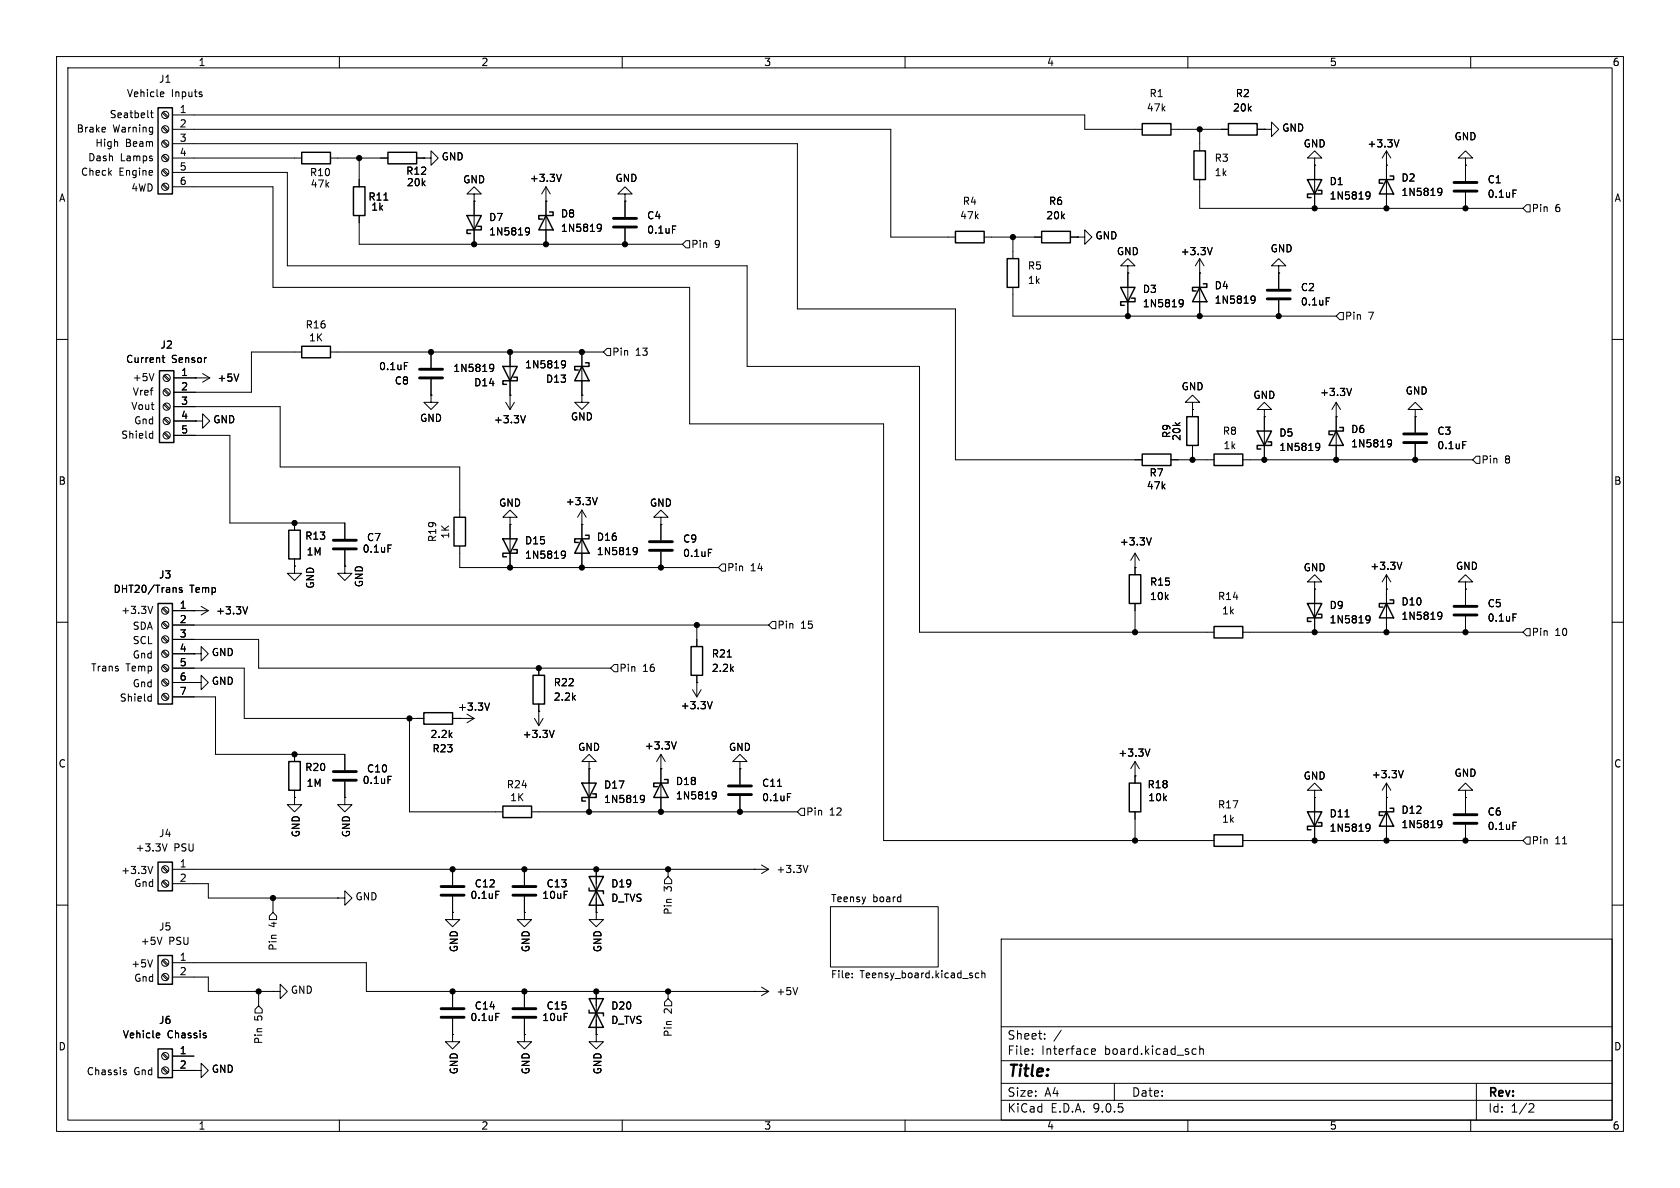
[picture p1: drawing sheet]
<svg xmlns="http://www.w3.org/2000/svg" width="297mm" height="210mm" viewBox="0 0 297 210" stroke-linecap="round" stroke-linejoin="round" font-family="sans-serif">
<g fill="none" stroke="#000" stroke-width=".18">
<path d="M10 10h277v190h-277zM12 12h273v186h-273zM26.6 20h.5M26.8 19.5v1.1l.3 .2M28.5 16.2l.4 .1 .1 .2-.6 .2M28.7 20l.9 .8M28.9 19.8l.8 .9M28.9 17l-.4 .1M35.6 16.7l.1 .1-.1 .3M35.6 16.2l.1 .1M60 10v2M110 10v2"/>
<path d="M160 10v2M210 10v2M260 10v2M18.6 22.6v.2l-.6 .1M28.7 32.7l.9 .8M28.7 30.1l.9 .9M28.7 27.6l.9 .8M28.7 25.1l.9 .8M28.7 22.5l.9 .9M28.9 32.5l.8 .9M28.9 30l.8 .8M28.9 27.4l.8 .9"/>
<path d="M28.9 24.9l.8 .8M28.9 22.4l.8 .8M30.5 33h17.8v17.8h73.6v24.1h34.3v73.7h58.4M30.5 30.5h20.3v16.5h81.3v17.8h30.5v47h52M30.5 27.9h22.8M30.5 25.4h110.5v29.2h27.9v26.7h33M30.5 22.9h127v19h11.4M30.5 20.3h161.3v2.6h10.1M58.4 27.9h10.2M63.5 27.9v5.1M63.5 38.1v5.1h57.1M67.9 35.4h.7"/>
<path d="M73.7 27.9h1.2M74.9 27.9h1.3v-1.2l1.3 1.2-1.3 1.3v-1.3M74.9 27.9h.1M83.8 34.3h1.3l-1.3-1.3-1.3 1.3h1.3v1.3M83.8 35.6h.1M83.8 35.6v7.6M96.5 35.6h.1M96.5 33v10.2M96.5 33l-.7 1.3M96.5 33l.8 1.3M99.2 30.8l-.4 1.3M105.7 39.7l.4-.1 .1 .2a.84 .84 0 0 1-.3 1.1h-.2"/>
<path d="M110.5 34.3h1.3l-1.3-1.3-1.3 1.3h1.3v1.3M110.5 35.6h.1M110.5 35.6v2.8M118.9 39.9h.6M207 22.9h10.2M212.1 22.9v3.8M212.1 31.8v5h57.1M222.2 22.9h1.3M223.5 22.9h1.3v-1.3l1.3 1.3-1.3 1.2v-1.2M223.5 22.9h.1M232.4 27.9h1.3l-1.3-1.2-1.3 1.2h1.3v1.3M232.4 29.2h.1"/>
<path d="M232.4 29.2v7.6M241.6 34l.4-.1 .1 .1a.84 .84 0 0 1-.3 1.2h-.2M242.2 34.5l-.2 .2-.4-.1M245.1 29.2h.1M245.1 26.7v10.1M245.1 26.7l-.8 1.2M245.1 26.7l.8 1.2M247.3 24.7l-.4 1.3M254.3 33.3h.4l.1 .1a.84 .84 0 0 1-.3 1.2h-.2M254.9 33.8l-.2 .3-.4-.1M259.1 27.9h1.2l-1.2-1.2-1.3 1.2h1.3v1.3M259.1 29.2h.1"/>
<path d="M259.1 29.2v2.8M259.1 34v2.8M267.5 33.6h.6M269.2 36.8l.7-.6h.6v1.3h-.6zM93 40.3h.4l.1 .1a.84 .84 0 0 1-.3 1.1h-.2M93.6 40.8l-.2 .3-.4-.1M106.3 40.2l-.2 .2h-.4M110.5 40.4v2.8M121.3 42.5h.6v1.3h-.6l-.7-.6zM174 41.9h10.1M179.1 41.9v3.8M179.1 50.8v5.1h57.1"/>
<path d="M189.2 41.9h1.3M190.5 41.9h1.3v-1.3l1.2 1.3-1.2 1.3v-1.3M190.5 41.9h.1M199.4 47h1.3l-1.3-1.3-1.3 1.3h1.3v1.3M199.4 48.3h.1M199.4 48.3v7.6M208.6 53h.3l.2 .1a.84 .84 0 0 1-.3 1.1h-.2M209.2 53.5l-.3 .3-.3-.1M212.1 48.3h.1M212.1 45.7v10.2M212.1 45.7l-.8 1.3M212.1 45.7l.8 1.3"/>
<path d="M214.3 43.8l-.4 1.2M221.3 52.4l.3-.1 .2 .2a.84 .84 0 0 1-.3 1.1h-.2M221.9 52.9l-.3 .2h-.3M226.1 47h1.2l-1.2-1.3-1.3 1.3h1.3v1.3M226.1 48.3h.1M226.1 48.3v2.8M226.1 53.1v2.8M234.5 52.6h.6M236.2 55.9l.7-.7h.6v1.3h-.6zM10 60h2M26.6 76.6l.4 .1M27 76.2v1.3"/>
<path d="M27 77.4l-.4 .1M27.2 66l-.4 1.3M28.6 63.2h.5M28.8 62.8v1.1l.3 .2M29 76.6l.8 .9M29 74.1l.8 .8M29 71.6l.8 .8M29 69l.8 .9M29 66.5l.8 .8M29.1 76.5l.9 .8M29.1 73.9l.9 .9M29.1 71.4l.9 .8"/>
<path d="M29.1 68.8l.9 .9M29.1 66.3l.9 .8M30.7 71.9h18.8v10.7h31.8v8.8M30.7 77h9.9v15.5h20.4v2.8M30.7 66.8h6.4M30.7 74.4h3.8M34.5 74.4h1.3v-1.2l1.3 1.2-1.3 1.3v-1.3M34.5 74.4h.1M34.5 66.8h.1M35.8 66l1.3 .8M37.1 66.8l-1.3 .8M42.2 66.1l-.4 1.3"/>
<path d="M53.3 62.2h-8.9v7.1h-13.7M58.4 62.2h48.3M71.5 64.1h.6M76.2 69.9v1.2h1.3l-1.3 1.3-1.3-1.3h1.3M76.2 69.9h.1M76.2 62.2v2.8M76.2 67.1v2.8M86.7 64.5l.3-.1 .2 .1a.84 .84 0 0 1-.3 1.2h-.2M87.3 64.9l-.3 .3-.3-.1M89.4 71.1l.8 1.3M90.2 69.9h.1M90.2 62.2v10.2"/>
<path d="M90.9 71.1l-.7 1.3M92.9 73.5l-.4 1.2M99.4 63.8h.3l.2 .1a.84 .84 0 0 1-.3 1.1h-.2M100 64.3l-.3 .2h-.3M102.9 69.9v1.2h1.2l-1.2 1.3-1.3-1.3h1.3M102.9 69.9h.1M102.9 62.2v7.7M107.3 61.6h.6v1.3h-.6l-.6-.7zM210.8 71.1h1.3l-1.3-1.2-1.3 1.2h1.3v1.3M210.8 72.4h.1M210.8 72.4v1.3M210.8 78.7v2.6"/>
<path d="M223.5 72.4h1.3l-1.3-1.3-1.3 1.3h1.3v1.3M223.5 73.7h.1M223.5 73.7v7.6M232.7 78.4h.4l.1 .1a.84 .84 0 0 1-.3 1.1h-.2M233.3 78.9l-.2 .3-.4-.1M236.2 73.7h.1M236.2 71.1v10.2M236.2 71.1l-.7 1.3M236.2 71.1l.8 1.3M238.9 68.7l-.4 1.2M245.4 77.8l.4-.1 .1 .2a.84 .84 0 0 1-.3 1.1h-.2M246 78.3l-.2 .2h-.4"/>
<path d="M250.2 72.4h1.3l-1.3-1.3-1.3 1.3h1.3v1.3M250.2 73.7h.1M250.2 73.7v2.8M250.2 78.5v2.8M258.6 78h.6M285 60h2M52.1 92.5v1.2M52.1 98.8v1.3M61 97.3v2.8M68.6 96.3h.6M81.3 96.5v3.8h45.7M90.2 91.4h1.2l-1.2-1.2-1.3 1.2h1.3v1.3"/>
<path d="M90.2 92.7h.1M90.2 92.7v7.6M99.4 97.5l.3-.1 .2 .1a.84 .84 0 0 1-.3 1.2h-.2M100 98l-.3 .2-.3-.1M102.9 92.7h.1M102.9 90.2v10.1M102.9 90.2l-.8 1.2M102.9 90.2l.7 1.2M105.6 88l-.4 1.2M112.1 96.8h.3l.2 .1a.84 .84 0 0 1-.3 1.2h-.2M112.7 97.3l-.3 .3-.3-.1M116.8 91.4h1.3l-1.3-1.2-1.2 1.2h1.2v1.3"/>
<path d="M116.8 92.7h.1M116.8 92.7v2.8M116.8 97.5v2.8M125.2 97.1h.6M127.6 99.7h.7v1.3h-.7l-.6-.7zM200.7 97.8v3.8M200.7 97.8l-.8 1.3M200.7 97.8l.7 1.3M203.5 95.1l-.4 1.2M207 81.3h7.6M219.7 81.3h40.6M247.8 99.4l-.4 1.3"/>
<path d="M261 80.6h.6v1.3h-.6l-.7-.6zM10 110h2M27 107.2l-.4 1.3M28.7 117.8l.9 .8M28.7 115.2l.9 .9M28.7 112.7l.9 .8M28.7 110.2l.9 .8M28.7 107.6l.9 .9M28.9 117.6l.8 .8M28.9 115.1l.8 .8M28.9 112.5l.8 .9M28.9 110l.8 .8"/>
<path d="M28.9 107.4l.8 .9M30.5 108h6.3M30.5 118.1h12.7v8.9h31.7M30.5 113h15.2v5.1h62.2M30.5 115.6h3.8M30.5 110.5h105.4M32.2 103.9h-.3l-.2 .2v.1l.5 .2v.3h-.5M34.3 108h.1M34.3 115.6h1.3v-1.3l1.2 1.3-1.2 1.2v-1.2M34.3 115.6h.1M35.6 107.2l1.2 .8M36.8 108l-1.2 .7"/>
<path d="M43.8 107.3l-.4 1.2M52.1 100.1v1.2h1.2l-1.2 1.3-1.3-1.3h1.3M52.1 100.1h.1M61 100.1v1.2h1.2l-1.2 1.3-1.3-1.3h1.3M61 100.1h.1M95.2 118.1v1.3M108.6 117.5h.6v1.2h-.6l-.7-.6zM123.2 110.5v3.8M123.2 119.4v3.8M128.6 116.1h.7M136.5 109.9h.7v1.2h-.7l-.6-.6zM200.7 100.3h.1"/>
<path d="M200.7 106.7v5.1M219.7 111.8h49.5M232.4 102.9h1.3l-1.3-1.3-1.3 1.3h1.3v1.2M232.4 104.1h.1M232.4 104.1v7.7M241.6 108.9l.4-.1 .1 .2a.84 .84 0 0 1-.3 1.1h-.2M242.2 109.4l-.2 .2h-.4M245.1 104.1h.1M245.1 101.6v10.2M245.1 101.6l-.8 1.3M245.1 101.6l.8 1.3M254.3 108.3l.4-.1 .1 .1a.84 .84 0 0 1-.3 1.2h-.2"/>
<path d="M254.9 108.8l-.2 .2-.4-.1M259.1 102.9h1.2l-1.2-1.3-1.3 1.3h1.3v1.2M259.1 104.1h.1M259.1 104.1v2.8M259.1 109v2.8M267.5 108.5h.6M269.2 111.8l.7-.7h.6v1.3h-.6zM285 110h2M26.4 123.1l.3 .1M26.7 122.7v1.2M26.7 123.9h-.3M28.7 122.9l.9 .8"/>
<path d="M28.7 120.3l.9 .9M28.9 122.7l.8 .8M28.9 120.1l.8 .9M30.5 123.2h7.6v10.2h22.9v2.7M30.5 120.7h3.8M34.3 120.7h1.3v-1.3l1.2 1.3-1.2 1.2v-1.2M34.3 120.7h.1M52.1 133.4v1.2M52.1 139.7v1.3M61 138.2v2.8M68.6 137.2h.6M72.4 127v16.5h16.5"/>
<path d="M80 127h3.8M81.3 127h.1M82.5 126.2l1.3 .8M83.8 127l-1.3 .8M86.5 124.3l-.4 1.2M94.5 127l.7 1.3M95.2 125.7h.1M95.2 124.5v3.8M96 127l-.8 1.3M98 129.1l-.5 1.3M104.1 134.6h1.3l-1.3-1.2-1.2 1.2h1.2v1.3M104.1 135.9h.1"/>
<path d="M104.1 135.9v7.6M116.8 135.9h.1M116.8 133.4l-.7 1.2M116.8 133.4l.8 1.2M116.8 133.4v10.1M119.6 131.1l-.5 1.3M122.4 121.9l.8 1.3M123.2 120.7h.1M124 121.9l-.8 1.3M125.9 124l-.4 1.3M130.8 134.6h1.3l-1.3-1.2-1.3 1.2h1.3v1.3M130.8 135.9h.1"/>
<path d="M130.8 135.9v2.8M137.5 139h.7M200.7 137.2h.1M200.7 134.6v3.8M200.7 134.6l-.8 1.3M200.7 134.6l.7 1.3M203.3 132.4l-.4 1.3M232.4 139.7h1.3l-1.3-1.3-1.3 1.3h1.3v1.3M245.1 138.4l-.8 1.3M245.1 138.4l.8 1.3M245.1 138.4v10.2M248.1 136.2l-.4 1.3"/>
<path d="M259.1 139.7h1.2l-1.2-1.3-1.3 1.3h1.3v1.3M27 153.2l-.4 1.2M28.7 155.9l.9 .8M28.7 153.3l.9 .9M28.9 155.7l.8 .8M28.9 153.2l.8 .8M29.5 149.2l-.4 1.2M30.5 156.2h6.3v2.6h22.9M30.5 153.7h105.4M48.3 158.8v2.5M52.1 141v1.2h1.2l-1.2 1.3-1.3-1.3h1.3M52.1 141h.1"/>
<path d="M59.7 158.8h1.3v-1.3l1.2 1.3-1.2 1.2v-1.2M59.7 158.8h.1M61 141v1.2h1.2l-1.2 1.3-1.3-1.3h1.3M61 141h.1M80 153.7v2.8M80 158.5v2.8M87.6 157.6h.6M92.7 153.7v2.8M92.7 158.5v2.8M94 143.5h47M105.4 153.7v7.6M113.3 140.7l.4-.1 .2 .1a.84 .84 0 0 1-.3 1.2h-.3"/>
<path d="M113.9 141.1l-.2 .3-.4-.1M118.1 154.9l.6 .7v.6h-1.2v-.6zM118.1 153.7v1.2M126 140h.4l.2 .1a.84 .84 0 0 1-.3 1.1h-.3M126.6 140.5l-.2 .2h-.4M130.8 140.7v2.8M133.3 153.7h.1M134.6 152.9l1.3 .8M135.9 153.7l-1.3 .7M139.2 140.3h.6M141.6 142.9h.6v1.2h-.6l-.6-.6zM142.8 153l-.4 1.2"/>
<path d="M200.7 143.5v5.1M219.7 148.6h49.5M232.4 141h.1M232.4 141v7.6M237.8 144.4h.7M241.6 145.7h.4l.1 .1a.84 .84 0 0 1-.3 1.1h-.2M242.2 146.2l-.2 .3-.4-.1M245.1 141h.1M254.3 145.1l.4-.1 .1 .2a.84 .84 0 0 1-.3 1.1h-.2M254.9 145.6l-.2 .2h-.4M259.1 141h.1M259.1 141v2.8"/>
<path d="M259.1 145.8v2.8M267.5 145.4h.6M269.2 148.6l.7-.6h.6v1.2h-.6zM10 160h2M27 169.7l-.5 1.2M28.6 165.7l-.4 1.2M28.7 172.4l.9 .8M28.7 169.8l.9 .9M28.9 172.2l.8 .9M28.9 169.7l.8 .8M30.5 172.7h6.3v2.6h11.5M30.5 170.2h34.3v5.1h71.1"/>
<path d="M45.1 178.4l.6-.6 .7 .6v.7h-1.3zM45.7 175.3v2.5M48.3 175.3h1.2v-1.3l1.3 1.3-1.3 1.2v-1.2M48.3 175.3h.1M48.3 161.3l.6 .6v.7h-1.3v-.7zM80 161.3v1.3h1.3l-1.3 1.2-1.3-1.2h1.3M80 161.3h.1M80 175.3v2.8M87.6 179.1h.6M92.7 161.3v1.3h1.3l-1.3 1.2-1.3-1.2h1.3M92.7 161.3h.1M92.7 175.3v2.8"/>
<path d="M105.4 161.3v1.3h1.3l-1.3 1.2-1.3-1.2h1.3M105.4 161.3h.1M105.4 175.3v7.6M118.1 176.5l.6 .7v.6h-1.2v-.6zM118.1 175.3v1.2M133.3 175.3h.1M134.6 174.5l1.3 .8M135.9 175.3l-1.3 .7M141 174.6l-.4 1.2M146.8 160.3h19.1v10.6h-19.1zM150.7 172.7v.1M150.7 172.1v.1"/>
<path d="M173 172.1l-.3-.1-.3 .2 .2 .6h.4M173.6 172.1l.2-.1 .3 .1v.7M173.6 171.6v1.2M177 166h108v32h-108zM285 160h2M22 189.6h.3l.1 .2-.2 .2h-.3M22 189.1l.3 .1M27.8 182.6l.4 .1v.2l-.6 .1M28.2 183.4l-.4 .1M28.7 188.9l.9 .8M28.7 186.4l.9 .8M28.9 188.7l.8 .9"/>
<path d="M28.9 186.2l.8 .8M30.5 189.2h3.8M30.5 186.7h3.8M34.3 189.2h1.3v-1.2l1.2 1.2-1.2 1.3v-1.3M34.3 189.2h.1M36.3 183l.2 .2-.2 .3M36.3 182.6l.1 .1M60 198v2M80 182.9v1.3h1.3l-1.3 1.2-1.3-1.2h1.3M80 182.9h.1M80 180.1v2.8M92.7 182.9v1.3h1.3l-1.3 1.2-1.3-1.2h1.3"/>
<path d="M92.7 182.9h.1M92.7 180.1v2.8M105.4 182.9v1.3h1.3l-1.3 1.2-1.3-1.2h1.3M105.4 182.9h.1M110 198v2M160 198v2M177 194.5h108M177 191.5h108M177 187.5h108M177 181.5h108M182.5 186.3v.1M182.5 185.5v.1"/>
<path d="M184.7 183.6v.1M184.7 182.8v.1M187.6 182.1l-1.3 2M193 185.9l.7-.1-.1-.3-.4-.1-.2 .2v.7h.6M197 191.5v3M210 198v2M211 185.4l.5 .1M211.5 186.3l-.5 .1M212.1 185.5l.2-.1 .4 .1v.9M212.1 184.9v1.5M260 198v2M261 191.5v6.5"/>
<path d="M270.5 195.1l.5 .1 .2 .3-1 1.1h1"/>
<circle cx="29.2" cy="27.9" r=".63"/>
<circle cx="29.2" cy="25.4" r=".63"/>
<circle cx="29.2" cy="22.9" r=".63"/>
<circle cx="29.2" cy="30.5" r=".63"/>
<circle cx="29.2" cy="20.3" r=".63"/>
<circle cx="29.2" cy="33" r=".63"/>
<circle cx="29.5" cy="66.8" r=".63"/>
<circle cx="29.5" cy="74.4" r=".63"/>
<circle cx="29.5" cy="77" r=".63"/>
<circle cx="29.5" cy="69.3" r=".63"/>
<circle cx="29.5" cy="71.9" r=".63"/>
<circle cx="29.2" cy="107.9" r=".63"/>
<circle cx="29.2" cy="113" r=".63"/>
<circle cx="29.2" cy="110.5" r=".63"/>
<circle cx="29.2" cy="118.1" r=".63"/>
<circle cx="29.2" cy="115.6" r=".63"/>
<circle cx="29.2" cy="123.2" r=".63"/>
<circle cx="29.2" cy="120.6" r=".63"/>
<circle cx="29.2" cy="153.7" r=".63"/>
<circle cx="29.2" cy="156.2" r=".63"/>
<circle cx="29.2" cy="172.7" r=".63"/>
<circle cx="29.2" cy="170.2" r=".63"/>
<circle cx="29.2" cy="189.2" r=".63"/>
<circle cx="29.2" cy="186.7" r=".63"/>
</g>
<g fill="none" stroke="#000" stroke-width=".25">
<path d="M27.9 19.1h2.6v15.2h-2.6zM53.3 26.9h5.1v2.1h-5.1zM62.5 33h2v5.1h-2zM68.6 26.9h5.1v2.1h-5.1zM82.5 38.1h2.6l-1.3 2.5zM96.5 38.1l1.3 2.5h-2.6zM97.2 37.5h.6v.6h-2.6v.6h.7M201.9 21.8h5.1v2.1h-5.1zM211.1 26.7h2v5.1h-2zM217.2 21.8h5v2.1h-5zM231.1 31.8h2.6l-1.3 2.5zM233 33.7h.7v.6h-2.6v.6h.7"/>
<path d="M245.1 31.8l1.3 2.5h-2.6zM245.7 31.1h.7v.7h-2.6v.6h.7M84.5 40h.6v.6h-2.6v.7h.7M168.9 40.9h5.1v2h-5.1zM178.1 45.7h2v5.1h-2zM184.1 40.9h5.1v2h-5.1zM198.1 50.8h2.6l-1.3 2.5zM200 52.7h.7v.6h-2.6v.7h.7M212.1 50.8l1.3 2.5h-2.6zM212.7 50.2h.7v.6h-2.6v.6h.7M28.2 65.5h2.5v12.7h-2.5zM53.3 61.2h5.1v2h-5.1z"/>
<path d="M88.9 64.8h2.5l-1.2 2.5zM90.8 66.7h.6v.6h-2.5v.6h.6M102.9 64.8l1.2 2.5h-2.5zM103.5 64.1h.6v.7h-2.5v.6h.6M209.8 73.7h2v5h-2zM222.2 76.2h2.6l-1.3 2.5zM224.2 78.1h.6v.6h-2.6v.7h.7M236.2 76.2l1.3 2.5h-2.6zM236.9 75.6h.6v.6h-2.6v.6h.7M51.1 93.7h2v5.1h-2zM80.3 91.4h2v5.1h-2zM88.9 95.3h2.5l-1.2 2.5z"/>
<path d="M90.8 97.2h.6v.6h-2.5v.6h.6M102.9 95.3l1.2 2.5h-2.5zM103.5 94.6h.6v.7h-2.5v.6h.6M201.9 80.3h5.1v2h-5.1zM214.6 80.3h5.1v2h-5.1zM27.9 106.7h2.6v17.8h-2.6zM94.2 119.4h2.1v5.1h-2.1zM122.2 114.3h2v5.1h-2zM199.6 101.6h2.1v5.1h-2.1zM214.6 110.7h5.1v2.1h-5.1zM231.1 106.7h2.6l-1.3 2.5zM233 108.6h.7v.6h-2.6v.7h.7"/>
<path d="M245.1 106.7l1.3 2.5h-2.6zM245.7 106h.7v.7h-2.6v.6h.7M51.1 134.6h2v5.1h-2zM74.9 126h5.1v2h-5.1zM102.9 138.4h2.5l-1.3 2.6zM116.8 138.4l1.3 2.6h-2.5zM117.5 137.8h.6v.6h-2.5v.7h.6M199.6 138.4h2.1v5.1h-2.1zM27.9 152.4h2.6v5.1h-2.6zM88.9 142.5h5.1v2h-5.1zM104.1 154.9l2.6 5.1h-2.6l2.6-5.1zM104.1 157v.5h2.6v.5"/>
<path d="M104.8 140.3h.6v.7h-2.5v.6h.6M214.6 147.6h5.1v2h-5.1zM231.1 143.5h2.6l-1.3 2.6zM233 145.4h.7v.7h-2.6v.6h.7M245.1 143.5l1.3 2.6h-2.6zM245.7 142.9h.7v.6h-2.6v.6h.7M27.9 168.9h2.6v5.1h-2.6zM104.1 176.5h2.6l-2.6 5.1h2.6zM104.1 178.6v.5h2.6v.5M27.9 185.4h2.6v5.1h-2.6z"/>
</g>
<g fill="none" stroke="#000" stroke-width=".51">
<path d="M108.5 38.6h4M257 32.3h4.1M257 33.8h4.1M108.5 40.1h4M224 51.3h4.1M224 52.8h4.1M74.2 66.8h4M74.2 65.3h4M248.2 76.7h4M248.2 78.2h4M58.9 95.5h4.1M58.9 97h4.1"/>
<path d="M114.8 95.8h4.1M114.8 97.3h4.1M257 107.2h4.1M257 108.7h4.1M58.9 136.4h4.1M58.9 137.9h4.1M128.8 138.9h4M78 156.7h4M78 158.2h4M90.7 156.7h4M90.7 158.2h4M128.8 140.5h4"/>
<path d="M257 144h4.1M257 145.5h4.1M78 178.3h4M78 179.8h4M90.7 178.3h4M90.7 179.8h4"/>
</g>
<g fill="#000" stroke="#000" stroke-width=".18">
<circle cx="63.5" cy="27.9" r=".46"/>
<circle cx="212.1" cy="22.9" r=".46"/>
<circle cx="232.4" cy="36.8" r=".46"/>
<circle cx="245.1" cy="36.8" r=".46"/>
<circle cx="259.1" cy="36.8" r=".46"/>
<circle cx="83.8" cy="43.2" r=".46"/>
<circle cx="96.5" cy="43.2" r=".46"/>
<circle cx="110.5" cy="43.2" r=".46"/>
<circle cx="179.1" cy="41.9" r=".46"/>
<circle cx="199.4" cy="55.9" r=".46"/>
<circle cx="212.1" cy="55.9" r=".46"/>
<circle cx="226.1" cy="55.9" r=".46"/>
<circle cx="76.2" cy="62.2" r=".46"/>
<circle cx="90.2" cy="62.2" r=".46"/>
<circle cx="102.9" cy="62.2" r=".46"/>
<circle cx="52.1" cy="92.5" r=".46"/>
<circle cx="210.8" cy="81.3" r=".46"/>
<circle cx="223.5" cy="81.3" r=".46"/>
<circle cx="236.2" cy="81.3" r=".46"/>
<circle cx="250.2" cy="81.3" r=".46"/>
<circle cx="90.2" cy="100.3" r=".46"/>
<circle cx="95.2" cy="118.1" r=".46"/>
<circle cx="102.9" cy="100.3" r=".46"/>
<circle cx="116.8" cy="100.3" r=".46"/>
<circle cx="123.2" cy="110.5" r=".46"/>
<circle cx="200.7" cy="111.8" r=".46"/>
<circle cx="232.4" cy="111.8" r=".46"/>
<circle cx="245.1" cy="111.8" r=".46"/>
<circle cx="259.1" cy="111.8" r=".46"/>
<circle cx="52.1" cy="133.4" r=".46"/>
<circle cx="72.4" cy="127" r=".46"/>
<circle cx="48.3" cy="158.8" r=".46"/>
<circle cx="80" cy="153.7" r=".46"/>
<circle cx="92.7" cy="153.7" r=".46"/>
<circle cx="104.1" cy="143.5" r=".46"/>
<circle cx="105.4" cy="153.7" r=".46"/>
<circle cx="116.8" cy="143.5" r=".46"/>
<circle cx="118.1" cy="153.7" r=".46"/>
<circle cx="130.8" cy="143.5" r=".46"/>
<circle cx="200.7" cy="148.6" r=".46"/>
<circle cx="232.4" cy="148.6" r=".46"/>
<circle cx="245.1" cy="148.6" r=".46"/>
<circle cx="259.1" cy="148.6" r=".46"/>
<circle cx="45.7" cy="175.3" r=".46"/>
<circle cx="80" cy="175.3" r=".46"/>
<circle cx="92.7" cy="175.3" r=".46"/>
<circle cx="105.4" cy="175.3" r=".46"/>
<circle cx="118.1" cy="175.3" r=".46"/>
</g>
<text font-size="2.8" x="178" y="190.9">Title:</text>
<g font-size="2.1">
<text x="178" y="184">Sheet:</text>
<text x="178" y="186.7">File:</text>
<text x="184.1" y="186.7">Interface</text>
<text x="195.3" y="186.7">board.kicad_sch</text>
<text x="178" y="196.9">KiCad</text>
<text x="178" y="194.1">Size:</text>
<text x="184.7" y="194.1">A4</text>
<text x="185.7" y="196.9">E.D.A.</text>
<text x="193.3" y="196.9">9.0.5</text>
<text x="200" y="194.1">Date:</text>
<text x="263" y="194.3">Rev:</text>
<text x="263" y="196.9">Id:</text>
<text x="267.1" y="196.9">1/2</text>
</g>
<g font-size="1.8">
<text x="35" y="11.9">1</text>
<text x="85" y="11.9">2</text>
<text x="135" y="11.9">3</text>
<text x="185" y="11.9">4</text>
<text x="235" y="11.9">5</text>
<text x="285" y="11.9">6</text>
<text x="22.3" y="17.4">Vehicle</text>
<text x="28" y="14.8">J1</text>
<text x="30.3" y="17.4">Inputs</text>
<text x="203.1" y="17.4">R1</text>
<text x="218.4" y="17.4">R2</text>
<text x="13.5" y="23.6">Brake</text>
<text x="19.3" y="21.1">Seatbelt</text>
<text x="20" y="23.6">Warning</text>
<text x="31.7" y="22.6">2</text>
<text x="31.7" y="20.1">1</text>
<text x="202.6" y="19.9">47k</text>
<text x="217.9" y="19.9">20k</text>
<text x="226.6" y="23.5">GND</text>
<text x="15.5" y="28.7">Dash</text>
<text x="16.8" y="26.2">High</text>
<text x="21.3" y="28.7">Lamps</text>
<text x="22.2" y="26.2">Beam</text>
<text x="31.7" y="27.7">4</text>
<text x="31.7" y="25.1">3</text>
<text x="78" y="28.5">GND</text>
<text x="214.6" y="28.8">R3</text>
<text x="230.4" y="26.3">GND</text>
<text x="241.7" y="26.3">+3.3V</text>
<text x="257" y="25">GND</text>
<text x="10.3" y="35.9">A</text>
<text x="14.2" y="31.1">Check</text>
<text x="21" y="31.1">Engine</text>
<text x="23.1" y="33.9">4WD</text>
<text x="31.7" y="32.8">6</text>
<text x="31.7" y="30.2">5</text>
<text x="54.7" y="31.3">R10</text>
<text x="54.8" y="33.4">47k</text>
<text x="65" y="35.7">R11</text>
<text x="71.7" y="31.1">R12</text>
<text x="71.8" y="33.1">20k</text>
<text x="81.8" y="32.6">GND</text>
<text x="93.6" y="32.4">+3.3V</text>
<text x="108.7" y="32.4">GND</text>
<text x="214.6" y="31.3">1k</text>
<text x="235" y="32.9">D1</text>
<text x="235" y="35.5">1N5819</text>
<text x="247.7" y="32.3">D2</text>
<text x="247.7" y="34.8">1N5819</text>
<text x="262.9" y="32.6">C1</text>
<text x="262.9" y="35.2">0.1uF</text>
<text x="285.3" y="35.9">A</text>
<text x="65.5" y="37.4">1k</text>
<text x="86.4" y="39.3">D7</text>
<text x="86.4" y="41.8">1N5819</text>
<text x="99.1" y="38.6">D8</text>
<text x="99.1" y="41.2">1N5819</text>
<text x="114.3" y="39">C4</text>
<text x="114.3" y="41.5">0.1uF</text>
<text x="169.6" y="39">47k</text>
<text x="170.1" y="36.4">R4</text>
<text x="184.9" y="39">20k</text>
<text x="185.3" y="36.4">R6</text>
<text x="270.7" y="37.7">Pin</text>
<text x="274.9" y="37.7">6</text>
<text x="122.1" y="44">Pin</text>
<text x="126.3" y="44">9</text>
<text x="181.6" y="47.9">R5</text>
<text x="193.6" y="42.5">GND</text>
<text x="197.4" y="45.3">GND</text>
<text x="208.6" y="45.3">+3.3V</text>
<text x="224.5" y="44.8">GND</text>
<text x="181.6" y="50.4">1k</text>
<text x="201.9" y="52">D3</text>
<text x="214.6" y="51.3">D4</text>
<text x="214.6" y="53.9">1N5819</text>
<text x="229.9" y="51.7">C2</text>
<text x="53.9" y="58.3">R16</text>
<text x="201.9" y="54.5">1N5819</text>
<text x="229.9" y="54.2">0.1uF</text>
<text x="237.7" y="56.7">Pin</text>
<text x="241.9" y="56.7">7</text>
<text x="22.2" y="64.4">Current</text>
<text x="28.3" y="61.8">J2</text>
<text x="30.3" y="64.4">Sensor</text>
<text x="54.5" y="60.6">1K</text>
<text x="66.9" y="65.6">0.1uF</text>
<text x="80" y="66">1N5819</text>
<text x="92.7" y="65.3">1N5819</text>
<text x="108.1" y="63.1">Pin</text>
<text x="112.3" y="63.1">13</text>
<text x="23.4" y="67.5">+5V</text>
<text x="23.4" y="70">Vref</text>
<text x="31.9" y="71.6">3</text>
<text x="31.9" y="69.1">2</text>
<text x="31.9" y="66.5">1</text>
<text x="38.4" y="67.7">+5V</text>
<text x="69.7" y="68.2">C8</text>
<text x="83.7" y="68.5">D14</text>
<text x="96.4" y="67.9">D13</text>
<text x="208.8" y="69.2">GND</text>
<text x="221.5" y="70.7">GND</text>
<text x="233.3" y="70.2">+3.3V</text>
<text x="248.4" y="70">GND</text>
<text x="21.3" y="77.6">Shield</text>
<text x="23.1" y="72.5">Vout</text>
<text x="23.6" y="75.1">Gnd</text>
<text x="31.9" y="76.7">5</text>
<text x="31.9" y="74.2">4</text>
<text x="37.6" y="75">GND</text>
<text x="74.2" y="74.8">GND</text>
<text x="87.2" y="75">+3.3V</text>
<text x="100.8" y="74.5">GND</text>
<text x="207.1" y="77.5" transform="rotate(-90 207.1 77.5)">R9</text>
<text x="216.1" y="77.1">R8</text>
<text x="226.1" y="77.4">D5</text>
<text x="238.8" y="76.7">D6</text>
<text x="254" y="77.1">C3</text>
<text x="208.9" y="78" transform="rotate(-90 208.9 78)">20k</text>
<text x="216.2" y="79.6">1k</text>
<text x="226.1" y="79.9">1N5819</text>
<text x="238.8" y="79.3">1N5819</text>
<text x="254" y="79.6">0.1uF</text>
<text x="261.8" y="82.1">Pin</text>
<text x="266" y="82.1">8</text>
<text x="10.3" y="85.9">B</text>
<text x="88.1" y="89.8">GND</text>
<text x="99.9" y="89.5">+3.3V</text>
<text x="114.8" y="89.8">GND</text>
<text x="202.6" y="86.7">47k</text>
<text x="203.1" y="84.4">R7</text>
<text x="285.3" y="85.9">B</text>
<text x="53.9" y="95.6">R13</text>
<text x="64.8" y="95.9">C7</text>
<text x="77.3" y="95.9" transform="rotate(-90 77.3 95.9)">R19</text>
<text x="79.6" y="95.3" transform="rotate(-90 79.6 95.3)">1K</text>
<text x="105.4" y="95.8">D16</text>
<text x="54.1" y="98.4">1M</text>
<text x="64" y="97.9">0.1uF</text>
<text x="92.7" y="96.4">D15</text>
<text x="92.7" y="99">1N5819</text>
<text x="105.4" y="98.3">1N5819</text>
<text x="120.7" y="96.1">C9</text>
<text x="120.7" y="98.7">0.1uF</text>
<text x="128.5" y="101.2">Pin</text>
<text x="132.7" y="101.2">14</text>
<text x="197.9" y="96.6">+3.3V</text>
<text x="230.4" y="101.2">GND</text>
<text x="242.2" y="100.9">+3.3V</text>
<text x="257.3" y="100.9">GND</text>
<text x="20" y="105">DHT20/Trans</text>
<text x="28" y="102.5">J3</text>
<text x="31.7" y="107.7">1</text>
<text x="33.5" y="105">Temp</text>
<text x="55.7" y="104.2" transform="rotate(-90 55.7 104.2)">GND</text>
<text x="64.4" y="103.9" transform="rotate(-90 64.4 103.9)">GND</text>
<text x="203.2" y="106.3">10k</text>
<text x="203.2" y="103.7">R15</text>
<text x="215.2" y="106.3">R14</text>
<text x="235" y="107.9">D9</text>
<text x="247.7" y="107.2">D10</text>
<text x="262.9" y="107.5">C5</text>
<text x="21.3" y="108.6">+3.3V</text>
<text x="23.4" y="111.4">SDA</text>
<text x="23.4" y="114">SCL</text>
<text x="31.7" y="112.8">3</text>
<text x="31.7" y="110.2">2</text>
<text x="38.1" y="108.8">+3.3V</text>
<text x="137.4" y="111.4">Pin</text>
<text x="141.5" y="111.4">15</text>
<text x="215.9" y="108.8">1k</text>
<text x="235" y="110.4">1N5819</text>
<text x="247.7" y="109.8">1N5819</text>
<text x="262.9" y="110.1">0.1uF</text>
<text x="270.7" y="112.6">Pin</text>
<text x="274.9" y="112.6">10</text>
<text x="16" y="118.8">Trans</text>
<text x="22.3" y="118.8">Temp</text>
<text x="23.4" y="116.5">Gnd</text>
<text x="31.7" y="117.9">5</text>
<text x="31.7" y="115.3">4</text>
<text x="37.3" y="116.2">GND</text>
<text x="109.4" y="119">Pin</text>
<text x="113.6" y="119">16</text>
<text x="125.7" y="119">2.2k</text>
<text x="125.7" y="116.4">R21</text>
<text x="21.1" y="124.1">Shield</text>
<text x="23.4" y="121.6">Gnd</text>
<text x="31.7" y="122.9">7</text>
<text x="31.7" y="120.4">6</text>
<text x="37.3" y="121.3">GND</text>
<text x="80.9" y="125.8">+3.3V</text>
<text x="97.8" y="124.1">2.2k</text>
<text x="97.8" y="121.5">R22</text>
<text x="120.2" y="125.6">+3.3V</text>
<text x="76" y="130.7">2.2k</text>
<text x="92.3" y="130.7">+3.3V</text>
<text x="10.3" y="135.9">C</text>
<text x="53.9" y="136.5">R20</text>
<text x="64.8" y="136.8">C10</text>
<text x="76.4" y="133.2">R23</text>
<text x="102.1" y="132.9">GND</text>
<text x="113.9" y="132.7">+3.3V</text>
<text x="128.8" y="132.9">GND</text>
<text x="197.6" y="134">+3.3V</text>
<text x="242.4" y="137.8">+3.3V</text>
<text x="257" y="137.5">GND</text>
<text x="285.3" y="135.9">C</text>
<text x="54.1" y="139.3">1M</text>
<text x="64" y="138.8">0.1uF</text>
<text x="89.5" y="139.5">R24</text>
<text x="90.1" y="141.8">1K</text>
<text x="106.7" y="139.6">D17</text>
<text x="106.7" y="142.2">1N5819</text>
<text x="119.4" y="139">D18</text>
<text x="119.4" y="141.5">1N5819</text>
<text x="134.6" y="139.3">C11</text>
<text x="134.6" y="141.8">0.1uF</text>
<text x="202.8" y="139.5">R18</text>
<text x="202.9" y="141.8">10k</text>
<text x="215.2" y="143.1">R17</text>
<text x="230.4" y="138">GND</text>
<text x="28" y="148.2">J4</text>
<text x="53.2" y="148.1" transform="rotate(-90 53.2 148.1)">GND</text>
<text x="62.1" y="148.1" transform="rotate(-90 62.1 148.1)">GND</text>
<text x="142.4" y="144.4">Pin</text>
<text x="146.6" y="144.4">12</text>
<text x="215.9" y="145.6">1k</text>
<text x="235" y="144.7">D11</text>
<text x="235" y="147.2">1N5819</text>
<text x="247.7" y="144.1">D12</text>
<text x="247.7" y="146.6">1N5819</text>
<text x="262.9" y="144.4">C6</text>
<text x="262.9" y="146.9">0.1uF</text>
<text x="270.7" y="149.5">Pin</text>
<text x="274.9" y="149.5">11</text>
<text x="21.3" y="154.6">+3.3V</text>
<text x="23.9" y="150.7">+3.3V</text>
<text x="30.7" y="150.7">PSU</text>
<text x="31.7" y="156">2</text>
<text x="31.7" y="153.4">1</text>
<text x="137.2" y="154.5">+3.3V</text>
<text x="23.6" y="156.9">Gnd</text>
<text x="62.7" y="159.4">GND</text>
<text x="83.1" y="159.1">0.1uF</text>
<text x="83.8" y="157.1">C12</text>
<text x="95.8" y="159.1">10uF</text>
<text x="96.5" y="157.1">C13</text>
<text x="108" y="159.6">D_TVS</text>
<text x="108" y="157.1">D19</text>
<text x="119" y="161.8" transform="rotate(-90 119 161.8)">Pin</text>
<text x="119" y="157.6" transform="rotate(-90 119 157.6)">3</text>
<text x="146.8" y="159.6">Teensy</text>
<text x="154.3" y="159.6">board</text>
<text x="24.8" y="167.2">+5V</text>
<text x="28" y="164.7">J5</text>
<text x="29.8" y="167.2">PSU</text>
<text x="49.1" y="164" transform="rotate(-90 49.1 164)">4</text>
<text x="23.1" y="171.1">+5V</text>
<text x="23.6" y="173.6">Gnd</text>
<text x="31.7" y="172.5">2</text>
<text x="31.7" y="169.9">1</text>
<text x="49.1" y="168.2" transform="rotate(-90 49.1 168.2)">Pin</text>
<text x="81.1" y="168.4" transform="rotate(-90 81.1 168.4)">GND</text>
<text x="93.8" y="168.4" transform="rotate(-90 93.8 168.4)">GND</text>
<text x="106.5" y="168.4" transform="rotate(-90 106.5 168.4)">GND</text>
<text x="146.8" y="173.3">File:</text>
<text x="152" y="173.3">Teensy_board.kicad_sch</text>
<text x="51.3" y="175.9">GND</text>
<text x="83.8" y="178.7">C14</text>
<text x="96.5" y="178.7">C15</text>
<text x="108" y="178.7">D20</text>
<text x="119" y="179.2" transform="rotate(-90 119 179.2)">2</text>
<text x="137.2" y="176.1">+5V</text>
<text x="10.3" y="185.9">D</text>
<text x="21.6" y="183.7">Vehicle</text>
<text x="28" y="181.2">J6</text>
<text x="29.6" y="183.7">Chassis</text>
<text x="46.6" y="184.7" transform="rotate(-90 46.6 184.7)">Pin</text>
<text x="46.6" y="180.5" transform="rotate(-90 46.6 180.5)">5</text>
<text x="83.1" y="180.7">0.1uF</text>
<text x="95.8" y="180.7">10uF</text>
<text x="108" y="181.2">D_TVS</text>
<text x="119" y="183.4" transform="rotate(-90 119 183.4)">Pin</text>
<text x="285.3" y="185.9">D</text>
<text x="15.2" y="190.2">Chassis</text>
<text x="23.7" y="190.2">Gnd</text>
<text x="31.7" y="189">2</text>
<text x="31.7" y="186.4">1</text>
<text x="37.3" y="189.8">GND</text>
<text x="81.1" y="190" transform="rotate(-90 81.1 190)">GND</text>
<text x="93.8" y="190" transform="rotate(-90 93.8 190)">GND</text>
<text x="106.5" y="190" transform="rotate(-90 106.5 190)">GND</text>
<text x="35" y="199.9">1</text>
<text x="85" y="199.9">2</text>
<text x="135" y="199.9">3</text>
<text x="185" y="199.9">4</text>
<text x="235" y="199.9">5</text>
<text x="285" y="199.9">6</text>
</g>
</svg>
